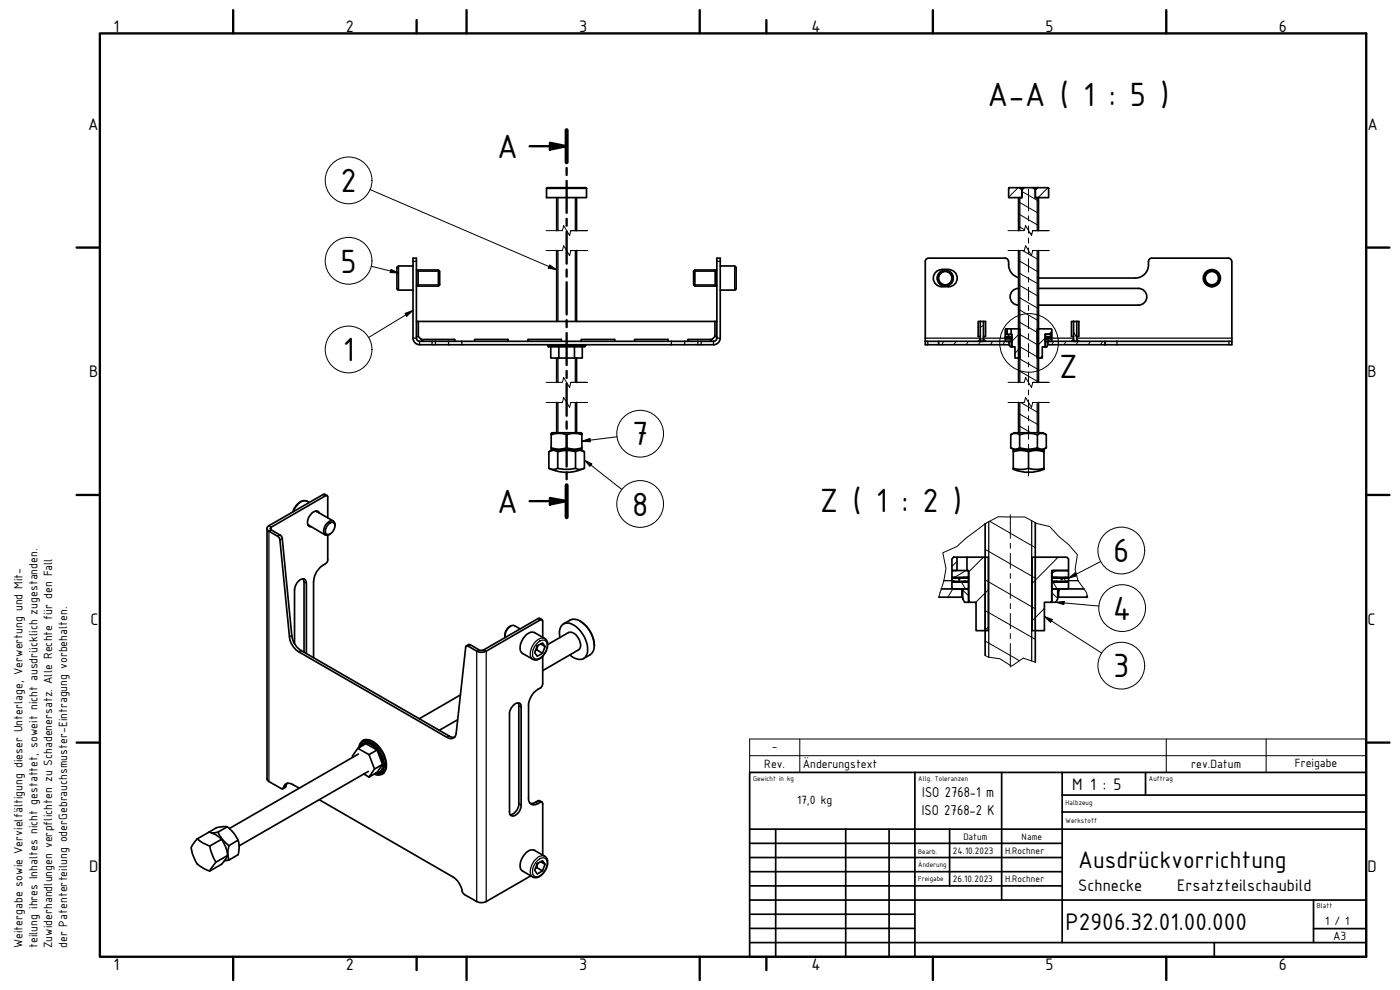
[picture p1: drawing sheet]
<svg xmlns="http://www.w3.org/2000/svg" width="420mm" height="297mm" viewBox="0 0 420 297" stroke-linecap="round" stroke-linejoin="round" font-family="sans-serif">
<!-- layer: Schraffur (ISO) -->
<g fill="none" stroke="#000" stroke-width=".3">
<path d="M305.6 56.3l-2.9 2.9M306.7 57.5l5 2.8M307 56.3l-.5 .5M311 56.3l-.5 .5M314.5 56.3l-3 3M305.7 78.2l6 3.4M305.7 64.2l6 3.5M305.7 60.6l6 3.4M305.7 67.9l1.8 1M306.9 75.2l4.8 2.8M309.1 69.8l.6 .4M295.1 97.6l-.9 .6"/>
<path d="M302.3 99.3l-.6 .6M305.7 96.5l6 3.4M305.7 92.8l6 3.5M305.7 89.1l6 3.5M305.7 85.5l6 3.4M305.7 81.8l6 3.5M306.1 100l-2.4 2.4M311.9 98.7l-.6 .6M315.7 99.4l-.9 .9M322.2 99.6l1 1.7M283.2 102.4l-.6 1M286.9 102.4l-.6 1"/>
<path d="M290.6 102.4l-.6 1M294.3 102.4l-.7 1M295.1 101.3l-.9 .6M297.9 102.4l-.6 1M301.6 102.4l-.6 1M301.7 102.2l.1 .2M302 101.1l.4 .4M302.5 101.3h.1M303.3 102.4l.4 .4M303.4 100.3l-1.3 .7M305.7 111.2l6 3.4M305.7 107.5l6 3.4"/>
<path d="M305.7 103.8l6 3.5M305.7 100.1l6 3.5M306.1 104.5l-1.5 1.5M312.8 106.8l-.7 .6M313.7 101.4l-2.4 2.3M313.7 103.8l.2 .3M314.5 101.6l.4 .8M314.8 101.3h.1M315.5 101.1l.2 .2M315.7 100.5l-.9 .5M316.2 102.4l-.5 1M319.9 102.4l-.6 1"/>
<path d="M323.5 102.4l-.5 1M327.2 102.4l-.6 1M330.9 102.4l-.6 1M305.7 127.7l3.7 2.1M305.7 124.1l6 3.4M306.3 120.8l5.4 3.1M297 156.4l13.7 7.9M285.7 173.8l.6 .6M285.9 176.7l-1.4 2.5M287.2 168.5l-1.5 1.5M287.8 174h.1M288.5 174.7l1.3 2"/>
<path d="M288.9 177l1.8 1.8M289.9 171.2l-3.5 2M295.1 167.2l-4.4 4.4M295.7 174l15 8.7M295.7 164.8l15 8.7M296.6 177l-3.7 3.7M315.7 177.8l1.7 1.8M316 174.7l1.2 2M317.1 171.2l-1.4 .8M317.6 167.2l-7.8 7.9M318.2 176.7l-.5 .9M318.6 174h.1"/>
<path d="M319.1 173.5l.9 .9M326.3 178.6l-.4 .6M295.7 192.3l10.2 5.9M295.7 183.2l15 8.6M296.6 188.1l-1 1.1M313.4 182.5l-3.6 3.8M315.5 180.5l-.2 .2"/>
</g>
<!-- layer: Bruchlinie (ISO) -->
<path d="M163.9 75.2h4.9l.4-1.5 1.7 3 .4-1.5h4.9h-4.9M163.9 69.2h4.9l.4-1.5 1.7 3 .4-1.5h4.9h-4.9M302.5 75.2h4.9l.4-1.5 1.8 3 .3-1.5h4.9h-4.9M302.5 69.2h4.9l.4-1.5 1.8 3 .3-1.5h4.9h-4.9M163.9 114.7h4.9l.4-1.4 1.7 3 .4-1.6h4.9h-4.9M302.5 114.7h4.9l.4-1.4 1.8 3 .3-1.6h4.9h-4.9M163.9 120.8h4.9l.4-1.6 1.7 3 .4-1.4h4.9h-4.9M302.5 120.8h4.9l.4-1.6 1.8 3 .3-1.4h4.9h-4.9M281.7 179.2l.4-1.4a27 27 0 0 0 1.8-7.2l-.9-4.8 4.1-1.8 2.8-2.5 6.1-4.6 3.6-1.8h8l3.5 2 3.9 .9 2.8 3 2.9 2.4 2.6 3-.7 4.5 .9 3.3 2.6 3.6 .3 1.4M295.7 196.6l.8 .6 3.6 .5 3.5 2.2 3.5-2.4 3.6 1.2" fill="none" stroke="#000" stroke-width=".3"/>
<!-- layer: Sichtbar (ISO) -->
<g fill="none" stroke="#000" stroke-width=".51">
<path d="M164 56.5l.3-.2h11.5l.2 .2zM164 56.5v2.8h12v-2.8M167.1 59.3v9.9M173 59.3v9.9M302.7 56.5l.2-.2h3.2l.6 .6v2.4h-4zM306.1 56.3h1.2l-.6 .6zM310.1 56.3h1.2l-.6 .6zM310.7 56.9l.6-.6h3.2l.2 .2v2.8h-4zM119.6 79.9l-.5 .4M119.6 79.8h4.4M167.1 75.2v21.2M173 75.2v21.2"/>
<path d="M216.2 79.8h4.3M220.4 79.9l.5 .4M278.7 77.5a.98 .98 0 0 0-1 .9v25h4M278.7 77.5h23a.98 .98 0 0 1 .9 .9M302.7 78.4a4.2 4.2 0 0 0 3 4.9M305.7 69.2v-9.9h1v-2.4l.6-.6h2.8l.6 .6v2.4h1v9.9M305.7 75.2v39.5M311.7 75.2v39.5M345.7 77.5a.98 .98 0 0 0-1 .9 4.1 4.1 0 0 1-4 5h-29M345.7 77.5h23M368.6 77.5a.98 .98 0 0 1 1 .9l.1 25h-38M119.1 80.3v6.2"/>
<path d="M119.1 86.6l.5 .4M119.6 87h4.4M125 96.4h.5v4.6M125 81h6.6M125 85.8h6.6M125.5 81v4.8M125.5 96.4h89.6M131.6 81l.4 .4v4.1l-.4 .3zM208.2 81.4l.3-.4v4.8l-.3-.3zM208.5 81h6.6M208.5 85.8h6.6M214.6 96.4v4.6h.5"/>
<path d="M214.6 81v4.8M216.2 87h4.3M220.9 80.3v6.2M220.9 86.6l-.5 .4M282.7 80.9a2.57 2.57 0 0 0-2.6 2.6 2.57 2.57 0 0 0 2.6 2.5h2M282.7 80.8h2M284.7 80.9a2.57 2.57 0 0 1 2.6 2.6 2.57 2.57 0 0 1-2.6 2.5M294.2 96.4h.9v6h-.9zM294.2 96.4h-.6v4.6h.6M295.1 96.4h.7v4.6h-.7M301.7 98.9l.6-.2v1.6h-.6zM302.3 98.7h1.2"/>
<path d="M303.5 98.7h2.6v8.7h-1.5v-3.3h-.8l-.1-.3zM305.7 86.5a2.51 2.51 0 0 0-2.6 2.5 2.51 2.51 0 0 0 2.6 2.6M311.3 98.7h4.2l.2 .2v1.4h-2v3.5l-.1 .3h-.8v3.3h-1.5zM311.7 86.5h30a2.51 2.51 0 0 1 2.5 2.5 2.51 2.51 0 0 1-2.5 2.6h-30M322.2 96.4h1v6h-1zM322.2 96.4h-.6v4.6h.6M323.2 96.4h.6v4.6h-.6M125 101h.5M125.5 101l.9 .8M125.9 102.4h88.3a.99 .99 0 0 0 .9-.9v-24h1.1v23.9a2 2 0 0 1-2 2h-88.3M126 102.4a.99 .99 0 0 1-1-.9v-24h-1v23.9a2 2 0 0 0 2 2M127.1 102.4l-.7-.6h10.1v.6"/>
<path d="M142.4 102.4v-.6h10.1v.6M158.4 102.4v-.6h10.1v.6M164.3 103.4v.2h11.5l-.3 .5h-10.9l-.3-.5M165.3 104.1v3.3h2.4M167.1 107.4v7.3M167.7 104.1v3.3h4.7M172.4 104.1v3.3h2.4v-3.3M173 107.4v7.3M174.4 102.4v-.6h10.1v.6M175.8 103.4v.2M190.4 102.4v-.6h10.1v.6M213.7 101.8h-7.3v.6"/>
<path d="M213.7 101.8l-.7 .6M214.6 101l-.9 .8M277.7 102.4h4M281.7 102.4h21.2v1h-21.2zM294.2 101.8l-.6 .6M295.1 101.8l.7 .6M301.7 101.1h2v.4h-2zM301.7 101.6h2v.7l-1.9 .1zM301.7 100.4l1.8-.1 .2 .7h-2zM301.9 101.5l.2 .1M302.1 101l-.2 .1M302.9 103.4h.1"/>
<path d="M303 102.4h.6l.1 1.7h-.5l-.2-.5zM303.1 101v.1M303.1 101.5v.1M303.2 101l.1 .1M303.3 101.5l-.1 .1M303.5 101l.1 .1M303.6 101.5l-.1 .1M303.6 102.4h.1M303.7 104.1h.1M313.6 104.1h.1M313.7 101.1h2v.4h-2zM313.7 101.6h2v.7l-1.9 .1z"/>
<path d="M313.7 102.4h.1M313.8 101.5l.1 .1M313.8 102.4h.6v1.2l-.3 .5h-.4zM313.8 100.3h1.7l.2 .7h-2zM313.9 101l-.1 .1M314.1 101.5v.1M314.1 101v.1M314.2 101.5l.1 .1M314.3 101l-.1 .1M314.4 103.4h.1M314.5 102.4h17.2v1h-17.2zM315.3 101l.1 .1"/>
<path d="M315.4 101.5l-.1 .1M322.2 101.8l-.6 .6M323.2 101.8l.6 .6M331.7 102.4h38M164.7 135.6v4.9l.9 .3h.9l.9-.3M164.7 135.6a2.22 2.22 0 0 1 2.7 0 8.2 8.2 0 0 1 5.3 0 2.22 2.22 0 0 1 2.7 0M165.4 134.4a6.3 6.3 0 0 0 4.7 0 6.1 6.1 0 0 0 4.5 0M165.4 130.4a8.9 8.9 0 0 1 5 0 6.7 6.7 0 0 1 4.2 0M165.8 135h8.5M165.8 135l-1.1 .6M167.1 120.8v9M167.4 135.6v4.9"/>
<path d="M170.1 130.4v4M173 120.8v9M174.3 135l1.1 .6v4.9l-.5 .2-1.3 .1-.9-.3v-4.9M174.6 134.4v-4.4l-.3-.2h-8.5l-.4 .2v4.8l.4 .2M174.6 134.4v.4l-.3 .2M303.3 134.4a2.22 2.22 0 0 0 2.7 0 8.2 8.2 0 0 0 5.3 0 2.22 2.22 0 0 0 2.7 0M303.3 130.4a2.52 2.52 0 0 1 2.7 0 11.1 11.1 0 0 1 5.5 0 2.37 2.37 0 0 1 2.5 0M303.3 130.4l1.1-.6h8.5l1.1 .6M303.3 134.4l1.1 .6M303.3 130.4v4M304.1 135.6a6.1 6.1 0 0 1 4.6 0M304.4 135l-.3 .1v5.7a12 12 0 0 0 9.2 0v-5.7l-.4-.1"/>
<path d="M304.4 135h8.5M305.7 120.8v9M306 130.4v4M308.7 135.6a6.3 6.3 0 0 1 4.6 0M308.7 135.6v4.9M311.3 130.4v4M311.7 120.8v9M314 134.4l-1.1 .6M314 130.4v4M80.1 158.5v75.4l.6 .6 3.9 2.2h.3a1.77 1.77 0 0 1 1.1-1.6 1.77 1.77 0 0 1 1.8 .3l2 1.1M92.5 157.5l5.1 3M92.5 157.7h.2"/>
<path d="M92.8 150.7a2.81 2.81 0 0 0-4.2 1.4l-.7 1.5M94.8 153.3l5.2 3M95.1 153.3v.2M95.8 153.9a1.49 1.49 0 0 0-1.4-.5 1.49 1.49 0 0 0-1.2 1 2.56 2.56 0 0 0-.3 3.6l.5 .1M98.2 148.7l-1-.4-16.5 9.4a.88 .88 0 0 0-.6 .8 .88 .88 0 0 0 .6 .9l2.8 1.6 .5 .8 2.9 29.3a6.2 6.2 0 0 0 2.8 4.5l44.4 25.6a1.68 1.68 0 0 0 1.8 .3 1.68 1.68 0 0 0 1-1.5l2.9-26 .2-.2 .5 .1 2.6 1.5a3.4 3.4 0 0 0 2.8 0l16.5-9.5h.3l.2 .5v4.8M98.4 155.4v-6.4l-.4-.4-16.6 9.6-.3 .3 .3 .5 2.8 1.6 .5 .8 2.9 29.3a6.2 6.2 0 0 0 2.8 4.5l44.4 25.6 1 .4h.7M98.6 157.3a1.08 1.08 0 0 1 1.5-.5 1.08 1.08 0 0 1 .3 1.6 1.99 1.99 0 0 1-2.5 1.8 2.28 2.28 0 0 1 .7-2.9zM100.5 157.7a1.16 1.16 0 0 0-.6-1.4 1.16 1.16 0 0 0-1.5 .5 2.48 2.48 0 0 0-.7 3.7l.5 .1 .9-.4M164.7 140.5a12 12 0 0 0 10.6 0M167.4 140.5l2.2 .3 3.1-.3M295.7 157.1v39.5M304.1 140.5l1.5 .3h1.5a3.8 3.8 0 0 1 3.1 0h1.5l1.6-.3"/>
<path d="M310.7 156.8v41.9M91 173.7l.2 .8v21.2M98.4 160.6v7.6l-.5 .8a6.6 6.6 0 0 0-3.8 5.5v22.8M282.5 176.7h6.2v2.5h-7M285.7 167.7l.5-.5h1v4h-1.5zM285.7 173.5h5v.9h-5zM285.7 174.7h5v1.7l-.3 .3h-4.4l-.3-.3zM286 171.2h4.4l.3 .3v1.7h-5v-1.7zM286.4 174.4l.2 .3M286.6 173.2l-.2 .3M287.2 167.2h3M288.7 179.2h.2"/>
<path d="M288.9 176.7h1.5l.3 .5v3.5h-1.2l-.6-1zM289.1 173.2l.3 .3M289.4 174.4l-.3 .3M289.5 173.2l.3 .3M289.8 174.4l-.3 .3M290.1 173.2l.4 .3M290.2 167.2h6.4v22h-3.7v-8.5h-1.9l-.3-.5v-9h-.5zM290.4 176.7h.3M290.5 174.4l-.4 .3M309.8 167.2h10.4l.5 .5v3.5h-5v9l-.3 .5h-2v8.5h-3.6zM315.7 173.5h5v.9h-5zM315.7 174.7h5v1.7l-.3 .3h-4.4l-.3-.3z"/>
<path d="M315.7 176.7h.3M315.9 174.4l.3 .3M316 176.7h1.4v3l-.5 1h-1.2v-3.5zM316 171.2h4.4l.3 .3v1.7h-5v-1.7zM316.2 173.2l-.3 .3M316.6 174.4l.3 .3M316.9 173.2l-.3 .3M317.1 174.4l.1 .3M317.2 173.2l-.1 .3M317.7 179.2h8.7M319.8 173.2l.2 .3M320 174.4l-.2 .3"/>
<path d="M325.3 176.7h-7.6v2.5h-.3M88.4 193.2v-16.2a3.2 3.2 0 0 1 2.9-3.3l.4 .3 .2 .9v21.2M153.2 187.9a3.2 3.2 0 0 0-1.7 2.9M156.1 188.7l-1.7-.9a2.7 2.7 0 0 0-2.8 2.5v1M157.7 190.7a2.33 2.33 0 0 1 2.7-.9l3 1.8a3.3 3.3 0 0 1 0 4.5l-.8 1a2.23 2.23 0 0 1-2.7 .7l-3.1-1.7a2.92 2.92 0 0 1-.2-3.8zM161.1 195l-.4 .1M161.1 195l1.7 1M161.2 193.8l1.6-.9 .8 1.1-.8 2-1.6 .9-.7-1.1zM161.5 193.7l-.4 1.3M162.2 193.2l1.4 .8M162.7 185.9l-.9-.4-.3 .1-16.3 9.4h-1.4l-3-1.7-.8 .5M162.9 196.9v8.3a2.34 2.34 0 0 1-1.8 1.9 6.1 6.1 0 0 0-2.5 4.6v27.7a1.74 1.74 0 0 0 .9 1.9 1.74 1.74 0 0 0 2-.2l1-.5 .4 .5v15.4"/>
<path d="M164.3 193.4l6.3-3.6a3.1 3.1 0 0 1 3.4 2.6 2 2 0 0 1-.4 2.6l-10.7 6.2M168 191.3a3.3 3.3 0 0 1 1.8-4.3 5.6 5.6 0 0 1 5 3.1 6.7 6.7 0 0 1 .9 7.1 3.1 3.1 0 0 1-4.2-.3l-.5-.4M169.1 187.2l2-1.2a3.9 3.9 0 0 1 4.4 1.4 8.4 8.4 0 0 1 2.6 7.8l-.7 1-2.3 1.4M174.1 186.4a9.1 9.1 0 0 1 4.3 7.3M290.7 180.7h.3M315.4 180.7h.3M137.4 215.9l-5.6 3.2M138.2 208.5l-12.3 7.1M154.1 211.6a1.22 1.22 0 0 1 1.3-.7 1.22 1.22 0 0 1 1 1.2v29.4a3.2 3.2 0 0 1-2.6 3.3l-.5-.1-.4-.7v-30.1l.4-1.3zM155.5 210.9l.2 .5v29.8a3.4 3.4 0 0 1-2.6 3.3M86.2 235l-.5 1.2-.8 .5M95.8 240l40.2 23.1a7.2 7.2 0 0 1 2.9 4.7l.5 .6 3.7 2.1a3.4 3.4 0 0 0 2.8 0l13.4-7.7"/>
<path d="M107.4 224.5l-1.7 2.4 .2 .3M107.6 226.2l-38.8 22.4M107.7 224.3a2.32 2.32 0 0 1 1.6-1.8 2.32 2.32 0 0 1 2.4 .6 7.7 7.7 0 0 1 3.3 8.2 1.99 1.99 0 0 1-2.7 1M107.8 223.8a2.3 2.3 0 0 1 3.8-1.2 7.9 7.9 0 0 1 3.8 8.6 2.06 2.06 0 0 1-2.6 1.2M108.1 223.2a2.4 2.4 0 0 1 3.7-.8 8.2 8.2 0 0 1 3.9 8.7l-.7 1-1.5 .4M108.1 224.1a2.23 2.23 0 0 1 3.9-.3 7.2 7.2 0 0 1 2.8 6.9l-.6 .9-.7 .4h-.8M109 223.1l-.7 .9a2.32 2.32 0 0 1 3.9 0 6.5 6.5 0 0 1 2.4 6.8l-.4 .6-1.3 .5 1.1-.2M109.2 232.2l1.5 1M109.3 222l-.1 .2M109.5 221.9l-.6 .5M110.6 231.4l-38.8 22.4M110.7 226.4l-3.3-1.9 2.4-1.4 3.4 1.9 1.6 4.3"/>
<path d="M112.4 230.7l2.4-1.4-1.6 2.5-2.5 1.4zM113.2 225l-2.5 1.4 1.7 4.3M115.1 232h-.2M115.3 231.8l-.7 .4M59.2 251.7l1.6 1.2 2.1 1 1.1 3.3 .8 1.5-1.9 2.7-.7-.3a6.5 6.5 0 0 1-4.5-5l-.2-.9a2.54 2.54 0 0 1 .9-2.5zM62.7 249.7l2.3-1.4 1-.2a2.91 2.91 0 0 1 3.7 1.4 6.5 6.5 0 0 1 1.7 7l-2.7 1.5M62.7 249.7a6.9 6.9 0 0 1 5.5 6.2 3.2 3.2 0 0 1-1.3 3l-.4 .4-3.6 2.1M62.7 249.7l-3.5 2M63.6 250l1.8-.3a10.6 10.6 0 0 0 3.3 4 7.5 7.5 0 0 0 0 4.3l-1.3 .3M66.5 251.8l-3.6 2.1M68.2 248.1l-2.8 1.6M68.3 256.7l-3.5 2"/>
<path d="M71.4 252.1l-2.7 1.6M158.1 255.7l1-.6 1-.1 3.3 1.9a3.2 3.2 0 0 1 0 4.5l-.8 1a2.48 2.48 0 0 1-2.7 .7l-3.1-1.7a2.96 2.96 0 0 1 0-4.2zM161.2 259.1l1.6-.9 .8 1.1-.8 2-1.6 .9-.7-1.1zM161.5 258.9l-.4 1.4M162.2 258.6l1.4 .7M162.7 240.7l-1.1-.5-1.2 .7-1.3 .1M161.1 260.3l-.4 .2M161.1 260.3l1.7 1"/>
<circle cx="283.7" cy="83.5" r="2"/>
<circle cx="283.7" cy="83.5" r="2.38"/>
<circle cx="363.7" cy="83.5" r="2"/>
<circle cx="363.7" cy="83.5" r="2.38"/>
<circle cx="363.7" cy="83.5" r="2.57"/>
<circle cx="302.5" cy="101.4" r=".03"/>
<circle cx="314.8" cy="101.4" r=".03"/>
<circle cx="287.8" cy="173.9" r=".03"/>
<circle cx="318.5" cy="173.9" r=".03"/>
</g>
<!-- layer: Sichtbar schmal (ISO) -->
<g fill="none" stroke="#000" stroke-width=".38">
<path d="M167.4 59.3v9.9M172.7 59.3v9.9M306.1 59.3v9.9M311.3 59.3v9.9M119.6 79.8v7.2M124 78.4h1M167.4 75.2v21.2M172.7 75.2v21.2M215.1 78.4h1.1M220.5 79.8v7.2M306.1 75.2v39.5M311.3 75.2v39.5"/>
<path d="M125.5 81.4h6.5M125.5 85.5h6.5M208.2 81.4h6.4M208.2 85.5h6.4M285.7 83.8a2.06 2.06 0 0 0-1.7-2.4 2.06 2.06 0 0 0-2.3 1.7 2.06 2.06 0 0 0 1.6 2.4M305.7 98.7v8.7M311.7 98.7v8.7M365.7 83.8a2.06 2.06 0 0 0-1.6-2.4 2.06 2.06 0 0 0-2.4 1.7 2.06 2.06 0 0 0 1.6 2.4M124 101.5h1M125.9 102.4v1M129.7 102.4v1M130.7 102.4v1"/>
<path d="M134.6 102.4v1M138.6 102.4v1M167.4 107.4v7.3M172.7 107.4v7.3M201.5 102.4v1M205.5 102.4v1M209.4 102.4v1M210.4 102.4v1M214.1 102.4v1M215.1 101.5h1.1M277.7 101.5h16.5M278.4 102.4v1"/>
<path d="M295.1 101.5h6.6M302 101.5l.1 .1M302.1 101l-.1 .1M303 101.5l.1 .1M303.1 101l-.1 .1M303.1 101.5l.1 .1M303.1 101.5h.1M303.2 101l-.1 .1M303.2 101.5h.1M303.2 101.1h.1M303.4 101.5l.1 .1M303.5 101l-.1 .1"/>
<path d="M303.5 101.5h.1M303.5 101.1h.1M313.8 101.5h.1M313.8 101.1h.1M313.9 101l.1 .1M314 101.5l-.1 .1M314.1 101.5h.1M314.1 101.1h.1M314.1 101h.2M314.1 101.6h.2M315.3 101v.1M315.3 101.5v.1"/>
<path d="M315.7 101.5h6.5M323.2 101.5h46.5M335.2 102.4v1M368.8 102.4v1M167.4 120.8v9M172.7 120.8v9M306.1 120.8v9M311.3 120.8v9M80.7 157.7l.7 .5v.8l-.7 .4v75.1M92.2 150.4a2.88 2.88 0 0 0-3.4 1.7l-.7 1.4M97 148.4l.7 .4M296.7 156.5v40.7"/>
<path d="M309.6 156.2v42.1M84 160.5l-.7 .4M84.7 161.6l-.7 .4M91.2 174.5l.7 .4M283.3 174.2h2.4M286.6 174.4v.3M286.6 173.2v.3M289.1 174.4v.3M289.1 173.2v.3M289.3 174.4l.2 .3M289.5 173.2l-.2 .3M289.6 174.4h.2"/>
<path d="M289.6 173.5h.2M289.9 174.4l.2 .3M290.1 173.2l-.2 .3M290.2 174.4h.2M290.2 173.5h.2M295.7 167.2v22M310.7 167.2v22M315.9 174.4h.3M315.9 173.5h.3M316.2 173.2l.2 .3M316.4 174.4l-.2 .3M316.6 174.4h.2"/>
<path d="M316.6 173.5h.2M316.9 173.2l.2 .3M317.1 174.4h.1M317.1 174.4l-.2 .3M317.2 173.2l.1 .3M317.3 174.4l-.1 .3M319.8 173.2v.3M319.8 174.4v.3M320.7 174.2h2.8M87.6 190.7l-.7 .4M90.4 195.2l-.7 .4M141.2 193.5l-.7 .4"/>
<path d="M143.8 195l-.7 .4v75.1M145.2 195l.7 .4v75.1M161.4 192.8a1.55 1.55 0 0 1 1.5-.7 1.55 1.55 0 0 1 1.3 1.1 4.2 4.2 0 0 1-3.5 4.5 2.25 2.25 0 0 1-.5-3.3zM161.5 185.6l.7 .4M163.4 191.6a3.5 3.5 0 0 0-3.8 2.5 2.81 2.81 0 0 0 .3 3.7M155.7 211.8l.7 .3M85.8 236l-.7 .3M134.8 220.8l-.7 .4M155.7 241.2l.7 .3M160.7 240.7l.8 .4M161.4 258.2a1.52 1.52 0 0 1 1.5-.9 1.52 1.52 0 0 1 1.3 1.3 4.3 4.3 0 0 1-3.2 4.5 1.45 1.45 0 0 1-1.2-2l.4-1.3zM161.5 240.3l.7 .4"/>
<path d="M163.4 256.9a2.84 2.84 0 0 0-3.3 1.7 3.9 3.9 0 0 0-.5 4.3l.3 .2"/>
<circle cx="283.7" cy="83.5" r="2.44"/>
<circle cx="363.7" cy="83.5" r="2.44"/>
</g>
<circle cx="303.1" cy="101.1" r=".19" fill="#000"/>
<!-- layer: Schnittlinie (ISO) -->
<g fill="none" stroke="#000" stroke-width=".7">
<path d="M170.1 39v9.7M158.9 43.9h11.2M165 42.8l5.1 1.1-5.1 1zM170.1 50.4v2.1M170.1 54.3v9.6M170.1 65.6v2.1M170.1 69.5v9.6M170.1 80.9v2.1M170.1 84.7v9.6M170.1 96.1v2.1M170.1 99.9v9.6M170.1 111.3v2.1"/>
<path d="M170.1 115.1v9.7M170.1 126.5v2.1M170.1 130.4v9.6M158.9 150.4h11.2M165 149.4l5.1 1-5.1 1zM170.1 141.7v2.1M170.1 145.6v9.6"/>
</g>
<path d="M170.1 39v9.7M170.1 145.6v9.6" fill="none" stroke="#000" stroke-width="1.2"/>
<g fill="#000">
<path d="M165 42.8l5.1 1.1-5.1 1z" fill-rule="evenodd"/>
<path d="M165 149.4l5.1 1-5.1 1z" fill-rule="evenodd"/>
</g>
<!-- layer: Detailumgrenzung (ISO) -->
<circle cx="308.8" cy="102.9" r="8.8" fill="none" stroke="#000" stroke-width=".3"/>
<!-- layer: Rahmen (ISO) -->
<g fill="none" stroke="#000" stroke-width=".7">
<path d="M30 10h380v277.1h-380zM70 3v7M125 6v4M140 3v7M210 3v7M230 6v4M280 3v7M350 3v7M23 74.3h7M410 74.3h7M23 148.5h7M410 148.5h7"/>
<path d="M23 222.8h7M410 222.8h7M70 287.1v7M125 287.1v4M140 287.1v7M210 287.1v7M230 287.1v4M280 287.1v7M350 287.1v7"/>
</g>
<!-- layer: Titel (ISO) -->
<g fill="none" stroke="#000" stroke-width=".51">
<path d="M225 231.8h185v55.3h-185zM274.6 231.8v55.3M300.6 231.8v38.3M318.8 231.8v51M318.8 238.6h91.2M343.8 231.8v6.8M225 253h93.8M225 257.3h93.8M225 248.8h185M232.8 248.8v38.3M253.8 248.8v38.3M266.8 248.8v38.3"/>
<path d="M285 248.8v17M318.8 243.6h91.2M225 261.5h93.8M225 265.8h93.8M225 270.1h185M225 274.3h49.6M225 278.6h49.6M394.2 278.6h15.8M394.2 270.1v12.7M225 282.8h185M364.4 282.8v4.3"/>
</g>
<!-- layer: Symbol (ISO) -->
<g fill="none" stroke="#000" stroke-width=".3">
<path d="M111.1 56.9l56 24M111.4 79.9l8.2 2M165 79.5l2.1 1.4-2.6-.5zM117.3 80.8l2.3 1.1-2.5-.1zM121.5 94l2.5-.9-2 1.8zM124 93.1l-13.4 8.2M174.6 132.4l2.4-.8 .2 1zM175.4 138l2.2 1.2-.6 .7zM175.4 138l11.2 8.9M185.2 131l-10.6 1.4M320.7 173.5l1.9-1.6 .6 .9zM330.4 168.5l-9.7 5"/>
<path d="M313.4 185l2.4 .9-.5 .8zM313.4 185l17.2 10.9M316.9 180.7l2.5-.2-.1 .9zM316.9 180.7l12.9 1.1M225 226.7v5.1h185v-10.1h-185v5h185M240 221.7v10.1M350 221.7v10.1M380 221.7v10.1"/>
<circle cx="104.6" cy="54.1" r="7"/>
<circle cx="104.6" cy="78.2" r="7"/>
<circle cx="104.6" cy="104.9" r="7"/>
<circle cx="192.1" cy="130.1" r="7"/>
<circle cx="192.1" cy="151.2" r="7"/>
<circle cx="336.5" cy="165.2" r="7"/>
<circle cx="336.5" cy="199.7" r="7"/>
<circle cx="336.8" cy="182.5" r="7"/>
</g>
<!-- layer: Mittellinie (ISO) -->
<g fill="none" stroke="#000" stroke-width=".3">
<path d="M308.7 56.8v6.5M308.7 64.8v1.5M308.7 67.8v2.2M308.7 71.4v1.5M308.7 74.4v1.8M308.7 77.6v4M308.7 83.2v1.4M308.7 86.2v4M308.7 91.6v1.5M308.7 94.7v3.9M308.7 100.1v1.5M308.7 103.1v4"/>
<path d="M308.7 108.6v1.5M308.7 111.6v3.9M308.7 117v1.5M308.7 120v3.3M308.7 124.8v1.5M308.7 127.8v4M308.7 133.3v1.5M308.7 136.3v6.5M303.2 154.5v7M303.2 163v1.5M303.2 166v4.5M303.2 172.1v1.4"/>
<path d="M303.2 175.1v4.5M303.2 181.1v1.5M303.2 184.1v4.5M303.2 190.1v1.5M303.2 193.1v7"/>
</g>
<!-- layer: Symbol (ISO) -->
<g fill="#000">
<path d="M117.3 80.8l2.3 1.1-2.5-.1z" fill-rule="evenodd"/>
<path d="M121.5 94l2.5-.9-2 1.8z" fill-rule="evenodd"/>
<path d="M165 79.5l2.1 1.4-2.6-.5z" fill-rule="evenodd"/>
<path d="M174.6 132.4l2.4-.8 .2 1z" fill-rule="evenodd"/>
<path d="M175.4 138l2.2 1.2-.6 .7z" fill-rule="evenodd"/>
<path d="M320.7 173.5l1.9-1.6 .6 .9z" fill-rule="evenodd"/>
<path d="M313.4 185l2.4 .9-.5 .8z" fill-rule="evenodd"/>
<path d="M316.9 180.7l2.5-.2-.1 .9z" fill-rule="evenodd"/>
</g>
<g font-size="10.9">
<text x="296.4" y="31.7">A-A ( 1 : 5 )</text>
<text x="149.2" y="47.4">A</text>
<text x="102.2" y="57.6">2</text>
<text x="102.2" y="81.8">5</text>
<text x="102.9" y="108.4">1</text>
<text x="317.9" y="113.5">Z</text>
<text x="189.7" y="133.7">7</text>
<text x="149.2" y="153.9">A</text>
<text x="189.7" y="154.7">8</text>
<text x="246.1" y="153.7">Z ( 1 : 2 )</text>
<text x="334.1" y="168.7">6</text>
<text x="334" y="185.9">4</text>
<text x="334.1" y="203.2">3</text>
</g>
<g font-size="7.7">
<text x="323.6" y="260.4">Ausdrückvorrichtung</text>
<text x="319.8" y="278.9">P2906.32.01.00.000</text>
</g>
<g font-size="5.4">
<text x="34.1" y="9.6">1</text>
<text x="103.8" y="9.6">2</text>
<text x="173.8" y="9.6">3</text>
<text x="243.6" y="9.6">4</text>
<text x="313.8" y="9.6">5</text>
<text x="383.8" y="9.6">6</text>
<text x="26.5" y="38.9">A</text>
<text x="410.4" y="38.9">A</text>
<text x="26.8" y="113.1">B</text>
<text x="410.4" y="113.1">B</text>
<text x="27.2" y="187.4">C</text>
<text x="410.4" y="187.4">C</text>
<text x="321.8" y="236.9">M 1 : 5</text>
<text x="26.8" y="261.7">D</text>
<text x="410.4" y="261.7">D</text>
<text x="323.6" y="267.4">Schnecke</text>
<text x="353.3" y="267.4">Ersatzteilschaubild</text>
<text x="34.1" y="290.9">1</text>
<text x="103.8" y="290.9">2</text>
<text x="173.8" y="290.9">3</text>
<text x="243.6" y="290.9">4</text>
<text x="313.8" y="290.9">5</text>
<text x="383.8" y="290.9">6</text>
</g>
<g font-size="4.6">
<text x="276.8" y="239.1">ISO 2768-1 m</text>
<text x="276.7" y="244.5">ISO 2768-2 K</text>
</g>
<g font-size="3.9">
<text x="231.6" y="225">-</text>
<text x="229.4" y="230.6">Rev.</text>
<text x="240.9" y="230.6">Änderungstext</text>
<text x="357.5" y="230.6">rev.Datum</text>
<text x="388.6" y="230.2">Freigabe</text>
<text x="239.2" y="241.3">17,0 kg</text>
<text x="397.7" y="277.7">1 / 1</text>
<text x="400.1" y="282">A3</text>
<text x="6.8" y="284.5" transform="rotate(-90 6.8 284.5)">Weitergabe sowie Vervielfältigung dieser Unterlage, Verwertung und Mit-</text>
<text x="11.2" y="284.5" transform="rotate(-90 11.2 284.5)">teilung ihres Inhaltes nicht gestattet, soweit nicht ausdrücklich zugestanden.</text>
<text x="15.7" y="284.5" transform="rotate(-90 15.7 284.5)">Zuwiderhandlungen verpflichten zu Schadenersatz. Alle Rechte für den Fall</text>
<text x="20.1" y="284.5" transform="rotate(-90 20.1 284.5)">der Patenterteilung oderGebrauchsmuster-Eintragung vorbehalten.</text>
</g>
<g font-size="3">
<text x="286" y="256.3">24.10.2023</text>
<text x="289.1" y="252">Datum</text>
<text x="301.6" y="256.3">H.Rochner</text>
<text x="306.6" y="252">Name</text>
<text x="286" y="264.8">26.10.2023</text>
<text x="301.6" y="264.8">H.Rochner</text>
</g>
<g font-size="2.3">
<text x="226" y="234.3">Gewicht in kg</text>
<text x="275.6" y="234.3">Allg. Toleranzen</text>
<text x="344.8" y="234.3">Auftrag</text>
<text x="319.8" y="241.6">Halbzeug</text>
<text x="319.8" y="247">Werkstoff</text>
<text x="275.6" y="256.3">Bearb.</text>
<text x="275.6" y="260.1">Änderung</text>
<text x="275.6" y="264.3">Freigabe</text>
<text x="395.2" y="272.5">Blatt</text>
</g>
</svg>
